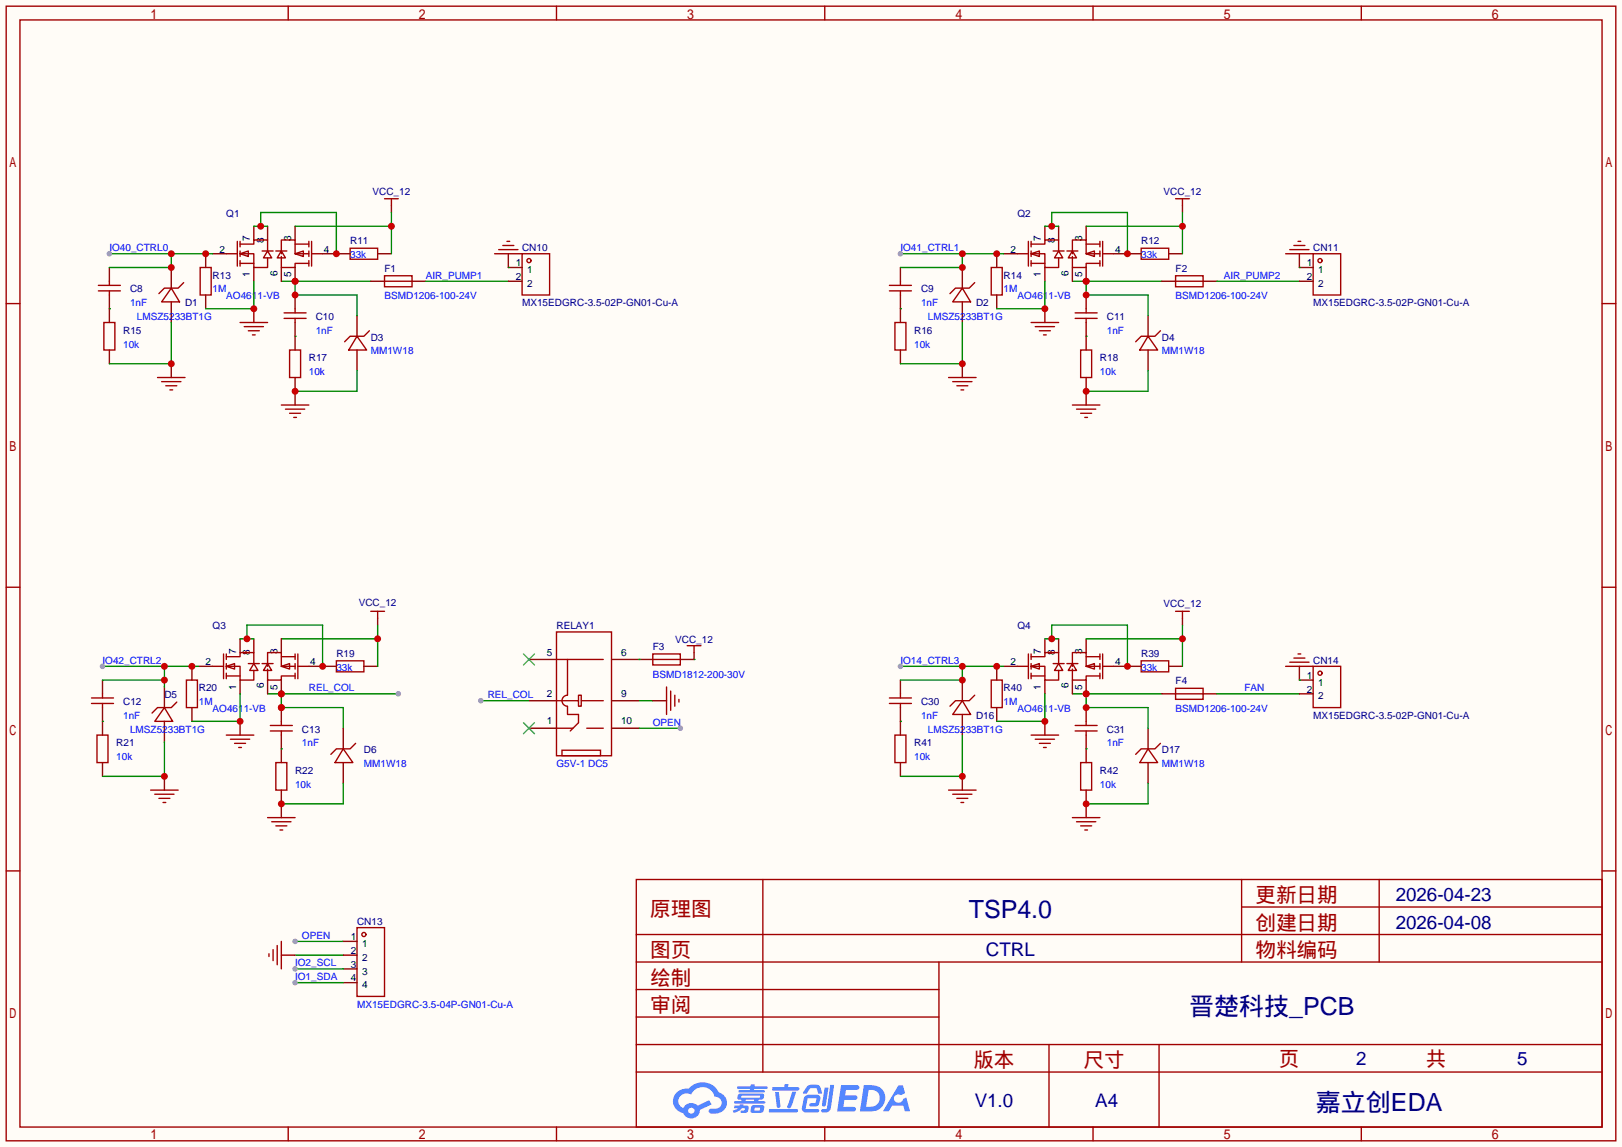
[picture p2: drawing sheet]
<svg xmlns="http://www.w3.org/2000/svg" width="299mm" height="212mm" viewBox="0 0 299 212" stroke-linecap="round" stroke-linejoin="round" font-family="sans-serif">
<path d="M0 0h299.5v211.8h-299.5z" fill="#fffcf7"/>
<g fill="none" stroke="#a10000" stroke-width=".25">
<path d="M1.1 1.1h297.2v209.6h-297.2zM3.7 3.7h292.1v204.5h-292.1zM53.2 1.1v2.6M102.7 1.1v2.6M152.3 1.1v2.6M201.8 1.1v2.6M251.3 1.1v2.6M1.1 56.1h2.6M295.8 56.1h2.5M1.1 108.5h2.6M295.8 108.5h2.5M1.1 160.8h2.6"/>
<path d="M117.5 162.4h178.3v45.8h-178.3zM117.5 177.7h178.3M117.5 172.6h178.3M140.8 162.4v35.6M173.4 177.7v30.5M229.2 162.4v15.3M229.2 167.5h66.6M254.6 162.4v15.3M295.8 160.8h2.5M117.5 182.8h55.9M117.5 198h178.3M117.5 192.9h178.3"/>
<path d="M117.5 187.8h55.9M193.7 192.9v15.3M214 192.9v15.3M53.2 208.2v2.5M102.7 208.2v2.5M152.3 208.2v2.5M201.8 208.2v2.5M251.3 208.2v2.5"/>
</g>
<g fill="#5487ff">
<path d="M155.3 200.4h2.1a.97 .97 0 0 1 1.3 .4 .53 .53 0 0 1-.7 .5h-1.8l-.2 1h1.9a.43 .43 0 0 1 .4 .5 .43 .43 0 0 1-.5 .3h-1.9l-.2 1.3h1.7a.45 .45 0 0 1 .6 .2 .45 .45 0 0 1-.2 .6l-3.2 .1z"/>
<path d="M165.9 200.5h.8l.4 1.4-.7 .4a.82 .82 0 0 0-1.2 .1 .82 .82 0 0 0 .1 1.1 .82 .82 0 0 0 1.2 0l.2-.5 .6-.3 .7 2.5h-.9l-.3-1h-2.1l-.6 1h-1.1z"/>
<path d="M152.2 200.9h.8l-.5 3.2a.36 .36 0 0 1-.4 .3 .36 .36 0 0 1-.3-.4z"/>
<path d="M153.3 200.4h.7l-.6 4.3a1.13 1.13 0 0 1-1.8 .6l.2-.4 .7-.1 .2-.2z"/>
<path d="M149 200.7l.6-.4h1a.77 .77 0 0 1 .9 .6l.3 .9-.2 .2h-.5l-.4-1h-.9a1.3 1.3 0 0 0-.8 .9l-.6 .1-.2-.2z"/>
<path d="M148.6 202.5l.5-.3h1.7a.66 .66 0 0 1 .6 .9l-.1 .4a.81 .81 0 0 1-.9 .9h-.7a.32 .32 0 0 1-.3-.4 .32 .32 0 0 1 .4-.3h.7l.3-.9-1.7 .1-.3 1.9h2.1a.32 .32 0 0 1 .4 .4 .32 .32 0 0 1-.4 .3l-2.3-.1-.5-.3v-.5z"/>
<path d="M142 204.8h5a.33 .33 0 0 1 .3 .4 .33 .33 0 0 1-.3 .3h-4.9l-.2-.2z"/>
<path d="M146.3 201.6h.7l-1 2.9a.36 .36 0 0 1-.4 .2 .36 .36 0 0 1-.3-.3z"/>
<path d="M143.1 201.7h.7l.3 2.6a.34 .34 0 0 1-.3 .3 .34 .34 0 0 1-.4-.2z"/>
<path d="M142.6 200.8h2.2l.1-.4 .1-.2h.6l-.1 .6h1.8a.32 .32 0 0 1 .3 .3 .32 .32 0 0 1-.4 .3h-4.5l-.1-.1z"/>
<path d="M135.6 204.2h.9l.1-.2 .7-.1-.1 .3h.9a.82 .82 0 0 1-.6 1.3h-.7v-.4l.7-.1v-.3h-.5l-.5 .4-1 .4-.2-.4 1-.4h-.8z"/>
<path d="M136.1 200.6h2.5v-.3h.8l-.1 .3h2.2l.2 .3-.2 .2h-2.3v.3h1.8l.2 .2-.2 .2h-4.5l-.2-.2 .1-.2h2l.1-.3h-2.3l-.1-.2z"/>
<path d="M159.5 200.4l-.7 4.9h1.6a2.47 2.47 0 0 0 2.9-1.7 2.47 2.47 0 0 0-1.4-3zM160.4 201.3a1.61 1.61 0 0 1 2 1.4 1.61 1.61 0 0 1-1.8 1.7h-.7z"/>
<path d="M136.3 202.2a.55 .55 0 0 0-.2 .7 .55 .55 0 0 0 .7 .2l.1 .3h-1.3v.4h5.5l.2-.2-.2-.2h-1.2l.2-.3a.7 .7 0 0 0 .8-.2 .7 .7 0 0 0 0-.9h-4.1zM136.9 202.4h3.3l.2 .1-.2 .2h-3.2l-.2-.1zM137.6 203.1h1.7l-.2 .3h-1.4z"/>
<path d="M138.8 204.3a1.05 1.05 0 0 0-.1 1.2 2.91 2.91 0 0 0 2.2-.2 .98 .98 0 0 0 0-1.2h-1.6zM139.4 204.6l.8-.1 .1 .1v.3l-.2 .2h-.8z"/>
<path d="M125 201.7a2.23 2.23 0 0 0-.7 2.3 2.23 2.23 0 0 0 1.8 1.6 1.58 1.58 0 0 0 1.8 .9 1.58 1.58 0 0 0 1.3-1.5l2.2-1-.5-.8-2.1 1a1.65 1.65 0 0 0-2.6 .5 1.45 1.45 0 0 1-.8-2 1.45 1.45 0 0 1 2-.7l.2 .1a2.3 2.3 0 0 1 2.3-1.3 2.3 2.3 0 0 1 2.1 1.7 1.12 1.12 0 0 1 1.2 1.1 1.12 1.12 0 0 1-1.1 1.2h-.7a.45 .45 0 0 0-.6 .3 .45 .45 0 0 0 .5 .6 2.26 2.26 0 0 0 2.9-2.5 2.04 2.04 0 0 0-1.5-1.4 3.3 3.3 0 0 0-5.5-.7l-1.2 .1zM127.1 205.2a.57 .57 0 0 1 1.1 0 .57 .57 0 0 1-1.1 0z"/>
</g>
<path d="M72.3 38v1.2M218.3 38v1.2M218.3 114.2v1.2M97.7 134.5h5M97.7 129.4h5M97.7 121.8h5M112.9 134.5h5.1M112.9 129.4h5.1M112.9 121.8h5.1" fill="none" stroke="#870000" stroke-width=".25"/>
<g fill="none" stroke="#a10000" stroke-width=".25">
<path d="M71 36.7h2.5M72.3 36.7v1.3M217 36.7h2.6M218.3 36.7v1.3M102.7 116.7h10.2v22.9h-10.2zM217 112.9h2.6M218.3 112.9v1.3M102.7 129.4h4.1v1h.5v-1M102.7 134.5h3.1M102.7 121.8h8.7M103.8 138.6h7.1v1h-7.1zM104.7 128.4a1.02 1.02 0 0 0-.9 1 1.02 1.02 0 0 0 .9 1"/>
<path d="M104.8 130.4v1.6h2v1.5l-1.5 1.5M104.8 121.8v6.6M106.8 129.4v-1h.5v1h4.1M108.3 134.5h3.1"/>
</g>
<path d="M96.6 133.5l2.1 2M96.6 120.8l2.1 2M98.7 133.5l-2.1 2M98.7 120.8l-2.1 2" fill="none" stroke="#3c3" stroke-width=".25"/>
<path d="M54.5 176.4h8.9M54.5 173.9h8.9" fill="none" stroke="#008700" stroke-width=".25"/>
<circle cx="54.5" cy="173.9" r=".51" fill="#999"/>
<path d="M118 134.5h7.6" fill="none" stroke="#008700" stroke-width=".25"/>
<circle cx="125.6" cy="134.5" r=".51" fill="#999"/>
<path d="M88.8 129.4h8.9" fill="none" stroke="#008700" stroke-width=".25"/>
<circle cx="88.8" cy="129.4" r=".51" fill="#999"/>
<path d="M51.9 118h17.8M69.7 115.4v7.7M118 129.4h2.5" fill="none" stroke="#008700" stroke-width=".25"/>
<g fill="none" stroke="#870000" stroke-width=".25">
<path d="M38 46.9v2.5M38 54.5v2.5M46.9 57v2.6M62.1 46.9h2.5M69.7 46.9h2.6M184 46.9v2.5M184 54.5v2.5M192.9 57v2.6M208.2 46.9h2.5M215.8 46.9h2.5M69.7 114.2v1.2M35.4 123.1v2.5"/>
<path d="M35.4 130.7v2.5M44.3 133.2v2.6M59.6 123.1h2.5M67.2 123.1h2.5M128.1 120.5v1.3M184 123.1v2.5M184 130.7v2.5M192.9 133.2v2.6M208.2 123.1h2.5M215.8 123.1h2.5"/>
</g>
<g fill="none" stroke="#a10000" stroke-width=".25">
<path d="M37 49.4h2v5.1h-2zM44.3 59.6h5.1M64.6 45.8h5.1v2.1h-5.1zM183 49.4h2v5.1h-2zM190.4 59.6h5.1M210.7 45.8h5.1v2.1h-5.1zM45.1 60.3h3.5M45.8 61.1h2.1M46.6 61.8h.5M191.1 60.3h3.6M191.9 61.1h2M192.7 61.8h.5"/>
<path d="M68.5 112.9h2.5M69.7 112.9v1.3M126.9 119.3h2.5M128.1 119.3v1.2M34.4 125.6h2v5.1h-2zM41.8 135.8h5.1M42.5 136.5h3.6M43.3 137.3h2M44.1 138h.5M62.1 122h5.1v2.1h-5.1zM183 125.6h2v5.1h-2zM190.4 135.8h5.1"/>
<path d="M191.1 136.5h3.6M191.9 137.3h2M192.7 138h.5M210.7 122h5.1v2.1h-5.1z"/>
</g>
<circle cx="69.7" cy="118" r=".63" fill="#c00"/>
<path d="M49.4 128.1h24.1M51.9 128.1v2.6h11.5v3.8" fill="none" stroke="#008700" stroke-width=".25"/>
<g fill="#c00">
<circle cx="51.9" cy="128.1" r=".63"/>
<circle cx="51.9" cy="130.7" r=".63"/>
</g>
<circle cx="73.5" cy="128.1" r=".51" fill="#999"/>
<path d="M16.9 129.9h4.1M16.9 128.9h4.1M17.9 135.8h2v5h-2zM18.9 128.1v.8M18.9 129.9v.8M30.4 130.7l1.5 2.5h-3.3zM32.6 129.7l-1 1h-2.5l-1 1M27.8 145.9h5.1M28.6 146.7h3.5M29.3 147.4h2.1M30.1 148.2h.5" fill="none" stroke="#a10000" stroke-width=".25"/>
<path d="M18.9 125.6v2.5M18.9 130.7v5.1M30.4 126.9v3.8M30.4 133.2v3.8M18.9 140.8v2.6M30.4 143.4v2.5" fill="none" stroke="#870000" stroke-width=".25"/>
<path d="M18.9 133.2h.1M30.4 137v6.4h-11.5" fill="none" stroke="#008700" stroke-width=".25"/>
<circle cx="30.4" cy="143.4" r=".63" fill="#c00"/>
<path d="M51.9 130.7v2.5M51.9 135.8v5M63.4 134.5v3.8M51.9 145.9v2.6M63.4 140.8v3.9" fill="none" stroke="#870000" stroke-width=".25"/>
<path d="M49.9 135h4.1M49.9 134h4.1M63.4 138.3l1.8 2.5h-3.4zM65.7 137.3l-1.1 1h-2.5l-1 1M50.9 140.8h2.1v5.1h-2.1z" fill="none" stroke="#a10000" stroke-width=".25"/>
<circle cx="51.9" cy="130.7" r=".63" fill="#c00"/>
<path d="M51.9 133.2v.8M51.9 135v.8M49.4 151h5.1M50.2 151.8h3.5M50.9 152.5h2.1M51.7 153.3h.5" fill="none" stroke="#a10000" stroke-width=".25"/>
<path d="M51.9 148.5v2.5" fill="none" stroke="#870000" stroke-width=".25"/>
<path d="M51.9 138.3h.1M63.4 144.7v3.8h-11.5" fill="none" stroke="#008700" stroke-width=".25"/>
<circle cx="51.9" cy="148.5" r=".63" fill="#c00"/>
<g fill="none" stroke="#870000" stroke-width=".25">
<path d="M20.2 49.4v2.5M20.2 54.5v5.1M31.6 49.4v3.8M31.6 55.8v3.8M166.2 49.4v2.5M166.2 54.5v5.1M177.7 49.4v3.8M177.7 55.8v3.8M20.2 64.6v2.6M166.2 64.6v2.6M166.2 125.6v2.5M166.2 130.7v5.1"/>
<path d="M177.7 125.6v3.8M177.7 132v3.8M166.2 140.8v2.6M177.7 143.4v2.5"/>
</g>
<g fill="none" stroke="#a10000" stroke-width=".25">
<path d="M18.2 53.7h4M18.2 52.7h4M19.2 59.6h2v5h-2zM20.2 51.9v.8M20.2 53.7v.8M31.6 53.2l1.5 2.6h-3.3zM33.9 52.2l-1 1h-2.5l-1.1 1M164.2 53.7h4.1M164.2 52.7h4.1M165.2 59.6h2.1v5h-2.1zM166.2 51.9v.8M166.2 53.7v.8"/>
<path d="M177.7 53.2l1.5 2.6h-3.3zM180 52.2l-1.1 1h-2.5l-1 1M164.2 129.9h4.1M164.2 128.9h4.1M165.2 135.8h2.1v5h-2.1zM166.2 128.1v.8M166.2 129.9v.8M177.7 129.4l1.5 2.6h-3.3zM180 128.4l-1.1 1h-2.5l-1 1"/>
</g>
<path d="M20.2 57h.1M31.6 59.6v7.6h-11.4M166.2 57h.1M177.7 59.6v7.6h-11.5M166.2 133.2h.1M177.7 135.8v7.6h-11.5" fill="none" stroke="#008700" stroke-width=".25"/>
<circle cx="177.7" cy="143.4" r=".63" fill="#c00"/>
<path d="M175.1 145.9h5.1M175.9 146.7h3.6M176.7 147.4h2M177.4 148.2h.5" fill="none" stroke="#a10000" stroke-width=".25"/>
<path d="M177.7 67.2v2.5" fill="none" stroke="#870000" stroke-width=".25"/>
<circle cx="177.7" cy="67.2" r=".63" fill="#c00"/>
<path d="M175.1 69.7h5.1M175.9 70.5h3.6M176.7 71.2h2M177.4 72h.5" fill="none" stroke="#a10000" stroke-width=".25"/>
<path d="M31.6 67.2v2.5" fill="none" stroke="#870000" stroke-width=".25"/>
<circle cx="31.6" cy="67.2" r=".63" fill="#c00"/>
<g fill="none" stroke="#a10000" stroke-width=".25">
<path d="M52.5 58.8h4M52.5 57.8h4M54.5 57v.8M54.5 58.8v.8M198.5 58.8h4.1M198.5 57.8h4.1M200.5 57v.8M200.5 58.8v.8M29.1 69.7h5.1M29.8 70.5h3.6M30.6 71.2h2M31.4 72h.5"/>
<path d="M51.9 74.8h5.1M52.7 75.6h3.6M53.5 64.6h2v5.1h-2zM53.5 76.3h2M54.2 77.1h.5M65.9 62.1l1.8 2.5h-3.3zM68.2 61.1l-1 1h-2.6l-1 1M198 74.8h5.1M198.8 75.6h3.5M199.5 64.6h2v5.1h-2zM199.5 76.3h2M200.3 77.1h.5"/>
<path d="M212 62.1l1.7 2.5h-3.3zM214.2 61.1l-1 1h-2.5l-1 1M198.5 135h4.1M198.5 134h4.1M200.5 133.2v.8M200.5 135v.8M212 138.3l1.7 2.5h-3.3zM214.2 137.3l-1 1h-2.5l-1 1M198 151h5.1M198.8 151.8h3.5M199.5 140.8h2v5.1h-2zM199.5 152.5h2"/>
<path d="M200.3 153.3h.5"/>
</g>
<g fill="none" stroke="#870000" stroke-width=".25">
<path d="M54.5 54.5v2.5M54.5 59.6v5M65.9 58.3v3.8M200.5 54.5v2.5M200.5 59.6v5M212 58.3v3.8M54.5 69.7v5.1M65.9 64.6v3.9M200.5 69.7v5.1M212 64.6v3.9M200.5 130.7v2.5M200.5 135.8v5"/>
<path d="M212 134.5v3.8M200.5 145.9v5.1M212 140.8v3.9"/>
</g>
<path d="M212 144.7v3.8h-11.5" fill="none" stroke="#008700" stroke-width=".25"/>
<circle cx="200.5" cy="148.5" r=".63" fill="#c00"/>
<path d="M212 68.5v3.8h-11.5" fill="none" stroke="#008700" stroke-width=".25"/>
<circle cx="200.5" cy="72.3" r=".63" fill="#c00"/>
<path d="M65.9 68.5v3.8h-11.4" fill="none" stroke="#008700" stroke-width=".25"/>
<circle cx="54.5" cy="72.3" r=".63" fill="#c00"/>
<path d="M198 51.9h16.5M200.5 51.9v2.6h11.5v3.8M54.5 62.1h.1M200.5 62.1h.1M200.5 138.3h.1" fill="none" stroke="#008700" stroke-width=".25"/>
<path d="M120.5 129.4h2.6M51.9 176.4h2.6" fill="none" stroke="#870000" stroke-width=".25"/>
<path d="M123.1 126.9v5.1M123.8 127.6v3.6M124.6 128.4v2M125.3 129.2v.5M49.7 176.1v.6M50.4 175.4v2M51.2 174.6v3.6M51.9 173.9v5" fill="none" stroke="#a10000" stroke-width=".25"/>
<g fill="#c00">
<circle cx="200.5" cy="51.9" r=".63"/>
<circle cx="200.5" cy="54.5" r=".63"/>
</g>
<path d="M51.9 51.9h16.6M54.5 51.9v2.6h11.4v3.8" fill="none" stroke="#008700" stroke-width=".25"/>
<g fill="#c00">
<circle cx="54.5" cy="54.5" r=".63"/>
<circle cx="54.5" cy="51.9" r=".63"/>
</g>
<path d="M198 128.1h16.5M200.5 128.1v2.6h11.5v3.8" fill="none" stroke="#008700" stroke-width=".25"/>
<g fill="#c00">
<circle cx="200.5" cy="130.7" r=".63"/>
<circle cx="200.5" cy="128.1" r=".63"/>
</g>
<g fill="none" stroke="#a10000" stroke-width=".25">
<path d="M71 50.9h5.1v2.1h-5.1zM71 51.9h5.1M217 50.9h5.1v2.1h-5.1zM217 51.9h5.1M48.4 122.6h2M49.4 122.6l.8 1.2h-1.6zM49.4 123.6v2h2.5v-.8h2.6M49.4 123.1v-2.6h2.5v2.6h2.6M51.9 123.1l1.6-.5v1zM51.9 121.3h2.6M54.5 120.8v1M54.5 122.6v1"/>
<path d="M54.5 124.3v1M55 120.8v4.5M55 123.1h2M120.5 120.8h5.1v2h-5.1zM120.5 121.8h5.1M217 127.1h5.1v2.1h-5.1zM217 128.1h5.1"/>
</g>
<path d="M68.5 51.9h2.5M76.1 51.9h2.5M214.5 51.9h2.5M222.1 51.9h2.6M46.9 118v2.5M49.4 125.6v2.5M51.9 125.6v2.5M118 121.8h2.5M125.6 121.8h2.5M214.5 128.1h2.5M222.1 128.1h2.6" fill="none" stroke="#870000" stroke-width=".25"/>
<circle cx="51.9" cy="128.1" r=".63" fill="#c00"/>
<path d="M44.3 118v2.5M51.9 118v2.5M36.7 123.1h2.5M44.3 125.6v2.5M57 123.1h2.6" fill="none" stroke="#870000" stroke-width=".25"/>
<path d="M39.2 123.1h2.1M41.3 120.8v4.5M41.8 123.1l1.5-.5v1zM41.8 121.3h2.5v-.8h2.6v2.1M41.8 123.1h2.5v2.5h2.6v-1.8M41.8 124.8h2.5M41.8 120.8v1M41.8 122.6v1M41.8 124.3v1M45.8 122.6h2.1M46.9 122.6l.7 1.2h-1.5z" fill="none" stroke="#a10000" stroke-width=".25"/>
<path d="M18.9 125.6h11.5M18.9 123.1h17.8M30.4 123.1v3.8" fill="none" stroke="#008700" stroke-width=".25"/>
<g fill="#c00">
<circle cx="30.4" cy="125.6" r=".63"/>
<circle cx="30.4" cy="123.1" r=".63"/>
<circle cx="35.4" cy="123.1" r=".63"/>
</g>
<circle cx="18.9" cy="123.1" r=".51" fill="#999"/>
<path d="M44.3 128.1v5.1h-8.9" fill="none" stroke="#008700" stroke-width=".25"/>
<circle cx="44.3" cy="133.2" r=".63" fill="#c00"/>
<path d="M44.3 118h2.6M45.6 118v-2.6h14v7.7" fill="none" stroke="#008700" stroke-width=".25"/>
<g fill="#c00">
<circle cx="45.6" cy="118" r=".63"/>
<circle cx="59.6" cy="123.1" r=".63"/>
</g>
<path d="M195.5 118v2.5M198 125.6v2.5M200.5 125.6v2.5" fill="none" stroke="#870000" stroke-width=".25"/>
<path d="M197 122.6h2M198 122.6l.8 1.2h-1.6zM198 123.6v2h2.5v-.8h2.6M198 123.1v-2.6h2.5v2.6h2.6M200.5 123.1l1.6-.5v1zM200.5 121.3h2.6M203.1 120.8v1M203.1 122.6v1M203.1 124.3v1M203.6 120.8v4.5M203.6 123.1h2" fill="none" stroke="#a10000" stroke-width=".25"/>
<circle cx="200.5" cy="128.1" r=".63" fill="#c00"/>
<path d="M49.4 41.8v2.5M51.9 49.4v2.5M54.5 49.4v2.5M192.9 118v2.5M200.5 118v2.5M185.3 123.1h2.5M192.9 125.6v2.5M205.6 123.1h2.6" fill="none" stroke="#870000" stroke-width=".25"/>
<g fill="none" stroke="#a10000" stroke-width=".25">
<path d="M50.9 46.4h2.1M51.9 46.4l.8 1.2h-1.5zM51.9 47.4v2h2.6v-.8h2.5M51.9 46.9v-2.6h2.6v2.6h2.5M54.5 46.9l1.5-.5v1zM54.5 45.1h2.5M57 44.6v1M57 46.4v1M57 48.1v1M57.5 44.6v4.5M57.5 46.9h2.1M187.8 123.1h2.1"/>
<path d="M189.9 120.8v4.5M190.4 123.1l1.5-.5v1zM190.4 121.3h2.5v-.8h2.6v2.1M190.4 123.1h2.5v2.5h2.6v-1.8M190.4 124.8h2.5M190.4 120.8v1M190.4 122.6v1M190.4 124.3v1M194.4 122.6h2.1M195.5 122.6l.7 1.2h-1.5z"/>
</g>
<circle cx="54.5" cy="51.9" r=".63" fill="#c00"/>
<path d="M39.2 46.9h2.6M46.9 41.8v2.5M46.9 49.4v2.5M54.5 41.8v2.5M59.6 46.9h2.5M195.5 41.8v2.5M198 49.4v2.5M200.5 49.4v2.5" fill="none" stroke="#870000" stroke-width=".25"/>
<g fill="none" stroke="#a10000" stroke-width=".25">
<path d="M41.8 46.9h2M43.8 44.6v4.5M44.3 46.9l1.5-.5v1zM44.3 45.1h2.6v-.8h2.5v2.1M44.3 46.9h2.6v2.5h2.5v-1.8M44.3 48.6h2.6M44.3 44.6v1M44.3 46.4v1M44.3 48.1v1M48.4 46.4h2M49.4 46.4l.8 1.2h-1.6zM197 46.4h2"/>
<path d="M198 46.4l.8 1.2h-1.6zM198 47.4v2h2.5v-.8h2.6M198 46.9v-2.6h2.5v2.6h2.6M200.5 46.9l1.6-.5v1zM200.5 45.1h2.6M203.1 44.6v1M203.1 46.4v1M203.1 48.1v1M203.6 46.9h2M203.6 44.6v4.5"/>
</g>
<circle cx="200.5" cy="51.9" r=".63" fill="#c00"/>
<path d="M185.3 46.9h2.5M192.9 41.8v2.5M192.9 49.4v2.5M200.5 41.8v2.5M205.6 46.9h2.6" fill="none" stroke="#870000" stroke-width=".25"/>
<path d="M187.8 46.9h2.1M189.9 44.6v4.5M190.4 46.9l1.5-.5v1zM190.4 45.1h2.5v-.8h2.6v2.1M190.4 46.9h2.5v2.5h2.6v-1.8M190.4 48.6h2.5M190.4 44.6v1M190.4 46.4v1M190.4 48.1v1M194.4 46.4h2.1M195.5 46.4l.7 1.2h-1.5z" fill="none" stroke="#a10000" stroke-width=".25"/>
<path d="M192.9 118h2.6M194.2 118v-2.6h14v7.7" fill="none" stroke="#008700" stroke-width=".25"/>
<g fill="#c00">
<circle cx="208.2" cy="123.1" r=".63"/>
<circle cx="194.2" cy="118" r=".63"/>
</g>
<path d="M192.9 41.8h2.6M194.2 41.8v-2.6h14v7.7" fill="none" stroke="#008700" stroke-width=".25"/>
<g fill="#c00">
<circle cx="194.2" cy="41.8" r=".63"/>
<circle cx="208.2" cy="46.9" r=".63"/>
</g>
<path d="M46.9 41.8h2.5M48.1 41.8v-2.6h14v7.7" fill="none" stroke="#008700" stroke-width=".25"/>
<g fill="#c00">
<circle cx="62.1" cy="46.9" r=".63"/>
<circle cx="48.1" cy="41.8" r=".63"/>
</g>
<path d="M200.5 118h17.8M218.3 115.4v7.7" fill="none" stroke="#008700" stroke-width=".25"/>
<circle cx="218.3" cy="118" r=".63" fill="#c00"/>
<path d="M218.3 39.2v7.7M200.5 41.8h17.8" fill="none" stroke="#008700" stroke-width=".25"/>
<circle cx="218.3" cy="41.8" r=".63" fill="#c00"/>
<path d="M72.3 39.2v7.7M54.5 41.8h17.8" fill="none" stroke="#008700" stroke-width=".25"/>
<circle cx="72.3" cy="41.8" r=".63" fill="#c00"/>
<path d="M192.9 128.1v5.1h-8.9" fill="none" stroke="#008700" stroke-width=".25"/>
<circle cx="192.9" cy="133.2" r=".63" fill="#c00"/>
<path d="M192.9 51.9v5.1h-8.9" fill="none" stroke="#008700" stroke-width=".25"/>
<circle cx="192.9" cy="57" r=".63" fill="#c00"/>
<path d="M46.9 51.9v5.1h-8.9" fill="none" stroke="#008700" stroke-width=".25"/>
<circle cx="46.9" cy="57" r=".63" fill="#c00"/>
<path d="M166.2 123.1h19.1M177.7 123.1v2.5h-11.5" fill="none" stroke="#008700" stroke-width=".25"/>
<g fill="#c00">
<circle cx="177.7" cy="125.6" r=".63"/>
<circle cx="177.7" cy="123.1" r=".63"/>
<circle cx="184" cy="123.1" r=".63"/>
</g>
<circle cx="166.2" cy="123.1" r=".51" fill="#999"/>
<path d="M166.2 46.9h19.1M177.7 46.9v2.5h-11.5" fill="none" stroke="#008700" stroke-width=".25"/>
<g fill="#c00">
<circle cx="184" cy="46.9" r=".63"/>
<circle cx="177.7" cy="46.9" r=".63"/>
<circle cx="177.7" cy="49.4" r=".63"/>
</g>
<circle cx="166.2" cy="46.9" r=".51" fill="#999"/>
<path d="M20.2 46.9h19M31.6 46.9v2.5h-11.4" fill="none" stroke="#008700" stroke-width=".25"/>
<g fill="#c00">
<circle cx="31.6" cy="49.4" r=".63"/>
<circle cx="31.6" cy="46.9" r=".63"/>
<circle cx="38" cy="46.9" r=".63"/>
</g>
<circle cx="20.2" cy="46.9" r=".51" fill="#999"/>
<path d="M93.9 46.9v2.5h2.5M93.9 51.9h2.5M239.9 46.9v2.5h2.5M239.9 51.9h2.5M239.9 123.1v2.5h2.5M239.9 128.1h2.5M63.4 173.9h2.5M63.4 176.4h2.5M63.4 178.9h2.5M63.4 181.5h2.5" fill="none" stroke="#870000" stroke-width=".25"/>
<g fill="none" stroke="#a10000" stroke-width=".25">
<path d="M91.3 46.9h5.1M92.1 46.1h3.5M92.8 45.3h2.1M93.6 44.6h.5M96.4 46.9h5.1v7.6h-5.1zM237.4 46.9h5M238.1 46.1h3.6M238.9 45.3h2M239.6 44.6h.6M242.4 46.9h5.1v7.6h-5.1zM237.4 123.1h5M238.1 122.3h3.6"/>
<path d="M238.9 121.5h2M239.6 120.8h.6M242.4 123.1h5.1v7.6h-5.1zM65.9 171.3h5.1v12.7h-5.1z"/>
<circle cx="97.7" cy="48.1" r=".38"/>
<circle cx="243.7" cy="48.1" r=".38"/>
<circle cx="243.7" cy="124.3" r=".38"/>
<circle cx="67.2" cy="172.6" r=".38"/>
</g>
<path d="M78.6 51.9h15.3M93.9 49.4h.1M224.7 51.9h15.2M239.9 49.4h.1M118 121.8h.1M128.1 121.8h.1M224.7 128.1h15.2M239.9 125.6h.1M54.5 178.9h8.9" fill="none" stroke="#008700" stroke-width=".25"/>
<circle cx="54.5" cy="178.9" r=".51" fill="#999"/>
<path d="M54.5 181.5h8.9" fill="none" stroke="#008700" stroke-width=".25"/>
<circle cx="54.5" cy="181.5" r=".51" fill="#999"/>
<g font-size="4.6" fill="#000080">
<text x="178.9" y="169.6">TSP4.0</text>
<text x="219.6" y="187.4">晋楚科技_PCB</text>
<text x="243" y="205.2">嘉立创EDA</text>
</g>
<g font-size="3.8" fill="#a00000">
<text x="231.8" y="166.6">更新日期</text>
<text x="120" y="169.2">原理图</text>
<text x="231.8" y="171.7">创建日期</text>
<text x="120" y="176.8">图页</text>
<text x="231.8" y="176.8">物料编码</text>
<text x="120" y="181.9">绘制</text>
<text x="120" y="186.9">审阅</text>
<text x="179.7" y="197.1">版本</text>
<text x="200" y="197.1">尺寸</text>
<text x="236.1" y="196.8">页</text>
<text x="263.3" y="196.8">共</text>
</g>
<g font-size="3.5" fill="#000080">
<text x="257.7" y="166.4">2026-04-23</text>
<text x="257.7" y="171.5">2026-04-08</text>
<text x="182" y="176.6">CTRL</text>
<text x="250.4" y="196.6">2</text>
<text x="280.1" y="196.6">5</text>
<text x="180" y="204.5">V1.0</text>
<text x="202.2" y="204.5">A4</text>
</g>
<g font-size="1.8" fill="#000080">
<text x="68.8" y="36">VCC_12</text>
<text x="214.8" y="36">VCC_12</text>
<text x="41.8" y="40.1">Q1</text>
<text x="187.8" y="40.1">Q2</text>
<text x="64.6" y="45.1">R11</text>
<text x="96.4" y="46.4">CN10</text>
<text x="210.7" y="45.1">R12</text>
<text x="242.4" y="46.4">CN11</text>
<text x="39.2" y="51.5">R13</text>
<text x="71" y="50.2">F1</text>
<text x="185.3" y="51.5">R14</text>
<text x="217" y="50.2">F2</text>
<text x="24" y="54">C8</text>
<text x="34.2" y="56.6">D1</text>
<text x="58.3" y="59.1">C10</text>
<text x="96.4" y="56.6">MX15EDGRC-3.5-02P-GN01-Cu-A</text>
<text x="170.1" y="54">C9</text>
<text x="180.2" y="56.6">D2</text>
<text x="204.3" y="59.1">C11</text>
<text x="242.4" y="56.6">MX15EDGRC-3.5-02P-GN01-Cu-A</text>
<text x="22.7" y="61.6">R15</text>
<text x="68.5" y="62.9">D3</text>
<text x="168.8" y="61.6">R16</text>
<text x="214.5" y="62.9">D4</text>
<text x="57" y="66.7">R17</text>
<text x="203.1" y="66.7">R18</text>
<text x="66.2" y="111.9">VCC_12</text>
<text x="214.8" y="112.2">VCC_12</text>
<text x="39.2" y="116.3">Q3</text>
<text x="102.7" y="116.3">RELAY1</text>
<text x="124.7" y="118.8">VCC_12</text>
<text x="187.8" y="116.3">Q4</text>
<text x="62.1" y="121.3">R19</text>
<text x="120.5" y="120.1">F3</text>
<text x="210.7" y="121.3">R39</text>
<text x="242.4" y="122.6">CN14</text>
<text x="22.7" y="130.2">C12</text>
<text x="30.4" y="129">D5</text>
<text x="36.7" y="127.7">R20</text>
<text x="170.1" y="130.2">C30</text>
<text x="185.3" y="127.7">R40</text>
<text x="217" y="126.4">F4</text>
<text x="21.5" y="137.8">R21</text>
<text x="55.8" y="135.3">C13</text>
<text x="168.8" y="137.8">R41</text>
<text x="180.2" y="132.8">D16</text>
<text x="204.3" y="135.3">C31</text>
<text x="242.4" y="132.8">MX15EDGRC-3.5-02P-GN01-Cu-A</text>
<text x="54.5" y="142.9">R22</text>
<text x="67.2" y="139.1">D6</text>
<text x="203.1" y="142.9">R42</text>
<text x="214.5" y="139.1">D17</text>
<text x="65.9" y="170.9">CN13</text>
</g>
<g font-size="1.8" fill="#00f">
<text x="20.2" y="46.4">IO40_CTRL0</text>
<text x="64.6" y="47.7">33k</text>
<text x="166.2" y="46.4">IO41_CTRL1</text>
<text x="210.7" y="47.7">33k</text>
<text x="78.6" y="51.5">AIR_PUMP1</text>
<text x="225.9" y="51.5">AIR_PUMP2</text>
<text x="24" y="56.6">1nF</text>
<text x="25.3" y="59.1">LMSZ5233BT1G</text>
<text x="39.2" y="54">1M</text>
<text x="41.8" y="55.3">AO4611-VB</text>
<text x="71" y="55.3">BSMD1206-100-24V</text>
<text x="170.1" y="56.6">1nF</text>
<text x="171.3" y="59.1">LMSZ5233BT1G</text>
<text x="185.3" y="54">1M</text>
<text x="187.8" y="55.3">AO4611-VB</text>
<text x="217" y="55.3">BSMD1206-100-24V</text>
<text x="22.7" y="64.2">10k</text>
<text x="58.3" y="61.6">1nF</text>
<text x="68.5" y="65.5">MM1W18</text>
<text x="168.8" y="64.2">10k</text>
<text x="204.3" y="61.6">1nF</text>
<text x="214.5" y="65.5">MM1W18</text>
<text x="57" y="69.3">10k</text>
<text x="203.1" y="69.3">10k</text>
<text x="18.9" y="122.6">IO42_CTRL2</text>
<text x="62.1" y="123.9">33k</text>
<text x="120.5" y="125.1">BSMD1812-200-30V</text>
<text x="166.2" y="122.6">IO14_CTRL3</text>
<text x="210.7" y="123.9">33k</text>
<text x="36.7" y="130.2">1M</text>
<text x="39.2" y="131.5">AO4611-VB</text>
<text x="57" y="127.7">REL_COL</text>
<text x="90" y="129">REL_COL</text>
<text x="185.3" y="130.2">1M</text>
<text x="187.8" y="131.5">AO4611-VB</text>
<text x="217" y="131.5">BSMD1206-100-24V</text>
<text x="229.7" y="127.7">FAN</text>
<text x="22.7" y="132.8">1nF</text>
<text x="24" y="135.3">LMSZ5233BT1G</text>
<text x="55.8" y="137.8">1nF</text>
<text x="120.5" y="134">OPEN</text>
<text x="170.1" y="132.8">1nF</text>
<text x="171.3" y="135.3">LMSZ5233BT1G</text>
<text x="204.3" y="137.8">1nF</text>
<text x="21.5" y="140.4">10k</text>
<text x="67.2" y="141.7">MM1W18</text>
<text x="102.7" y="141.7">G5V-1 DC5</text>
<text x="168.8" y="140.4">10k</text>
<text x="214.5" y="141.7">MM1W18</text>
<text x="54.5" y="145.5">10k</text>
<text x="203.1" y="145.5">10k</text>
<text x="55.8" y="173.4">OPEN</text>
<text x="54.5" y="178.5">IO2_SCL</text>
<text x="54.5" y="181">IO1_SDA</text>
<text x="65.9" y="186.1">MX15EDGRC-3.5-04P-GN01-Cu-A</text>
</g>
<g font-size="1.8">
<text x="40.5" y="46.6">2</text>
<text x="46.1" y="44.6" transform="rotate(-90 46.1 44.6)">7</text>
<text x="48.7" y="44.8" transform="rotate(-90 48.7 44.8)">8</text>
<text x="53.8" y="44.6" transform="rotate(-90 53.8 44.6)">3</text>
<text x="59.8" y="46.6">4</text>
<text x="186.6" y="46.6">2</text>
<text x="192.2" y="44.6" transform="rotate(-90 192.2 44.6)">7</text>
<text x="194.7" y="44.8" transform="rotate(-90 194.7 44.8)">8</text>
<text x="199.8" y="44.6" transform="rotate(-90 199.8 44.6)">3</text>
<text x="205.9" y="46.6">4</text>
<text x="46.1" y="51.2" transform="rotate(-90 46.1 51.2)">1</text>
<text x="51.2" y="50.9" transform="rotate(-90 51.2 50.9)">6</text>
<text x="53.8" y="51.2" transform="rotate(-90 53.8 51.2)">5</text>
<text x="95.2" y="49.2">1</text>
<text x="95.2" y="51.7">2</text>
<text x="97.3" y="50.4">1</text>
<text x="97.3" y="53">2</text>
<text x="192.2" y="51.2" transform="rotate(-90 192.2 51.2)">1</text>
<text x="197.3" y="50.9" transform="rotate(-90 197.3 50.9)">6</text>
<text x="199.8" y="51.2" transform="rotate(-90 199.8 51.2)">5</text>
<text x="241.3" y="49.2">1</text>
<text x="241.3" y="51.7">2</text>
<text x="243.4" y="50.4">1</text>
<text x="243.4" y="53">2</text>
<text x="38" y="122.8">2</text>
<text x="43.6" y="120.8" transform="rotate(-90 43.6 120.8)">7</text>
<text x="46.1" y="121" transform="rotate(-90 46.1 121)">8</text>
<text x="51.2" y="120.8" transform="rotate(-90 51.2 120.8)">3</text>
<text x="57.3" y="122.8">4</text>
<text x="100.9" y="121.1">5</text>
<text x="114.7" y="121.1">6</text>
<text x="186.6" y="122.8">2</text>
<text x="192.2" y="120.8" transform="rotate(-90 192.2 120.8)">7</text>
<text x="194.7" y="121" transform="rotate(-90 194.7 121)">8</text>
<text x="199.8" y="120.8" transform="rotate(-90 199.8 120.8)">3</text>
<text x="205.9" y="122.8">4</text>
<text x="241.3" y="125.4">1</text>
<text x="43.6" y="127.4" transform="rotate(-90 43.6 127.4)">1</text>
<text x="48.7" y="127.1" transform="rotate(-90 48.7 127.1)">6</text>
<text x="51.2" y="127.4" transform="rotate(-90 51.2 127.4)">5</text>
<text x="100.9" y="128.7">2</text>
<text x="114.7" y="128.7">9</text>
<text x="192.2" y="127.4" transform="rotate(-90 192.2 127.4)">1</text>
<text x="197.3" y="127.1" transform="rotate(-90 197.3 127.1)">6</text>
<text x="199.8" y="127.4" transform="rotate(-90 199.8 127.4)">5</text>
<text x="241.3" y="127.9">2</text>
<text x="243.4" y="126.6">1</text>
<text x="243.4" y="129.2">2</text>
<text x="100.9" y="133.8">1</text>
<text x="114.7" y="133.8">10</text>
<text x="64.8" y="173.6">1</text>
<text x="64.8" y="176.2">2</text>
<text x="64.8" y="178.7">3</text>
<text x="66.9" y="174.9">1</text>
<text x="66.9" y="177.4">2</text>
<text x="66.9" y="180">3</text>
<text x="64.8" y="181.3">4</text>
<text x="66.9" y="182.5">4</text>
</g>
</svg>
